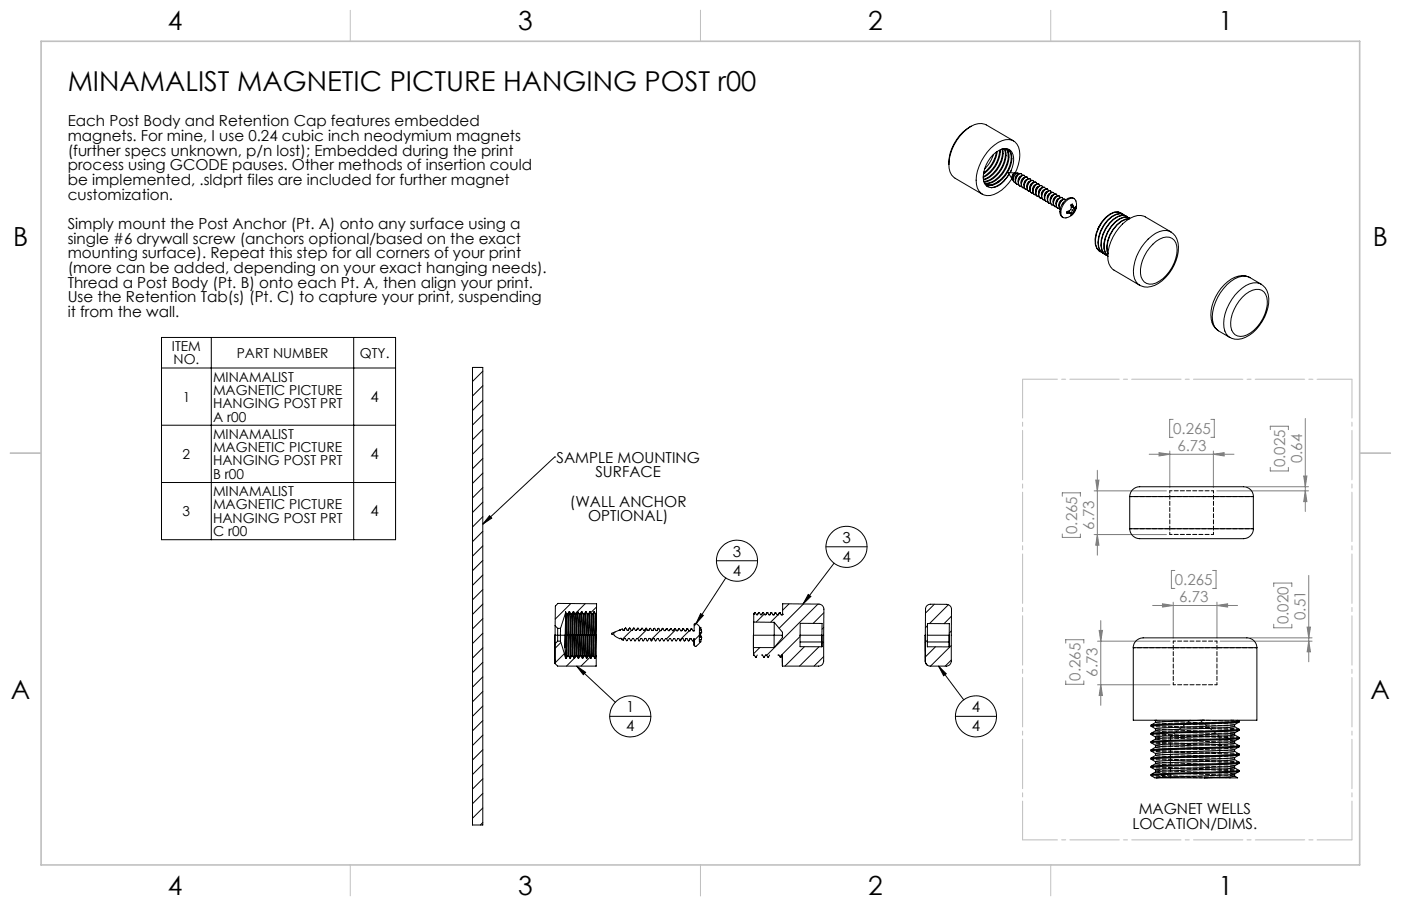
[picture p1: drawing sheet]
<svg xmlns="http://www.w3.org/2000/svg" width="432mm" height="279mm" viewBox="0 0 432 279" stroke-linecap="round" stroke-linejoin="round" font-family="sans-serif">
<g fill="none" stroke="#000" stroke-width=".31">
<path d="M49.8 104.1h72.1v62.3h-72.1zM49.8 113.5h72.1M65.1 104.1v62.3M109 104.1v62.3M49.8 131.1h72.1M49.8 148.8h72.1M150.9 159l.7 .8-2.8 1.8zM171 140.9h.1M171 140.9l-22.2 20.7M220.8 172.9h12.7M223.7 178.2l-9.1 14.1M254.6 168.6h12.6"/>
<path d="M257.1 173.7l-9.6 12.6M215.9 189.2l.9 .6-2.2 2.5zM249.1 183.3l.8 .6-2.4 2.4zM177.7 205.4l2.8 1.9-.7 .8zM177.7 205.4l12 11.2M289.3 205.4l2.3 2.4-.8 .6zM289.3 205.4l7.7 10.4M187.9 220.9h12.7M294.5 220.9h12.6"/>
<circle cx="227.1" cy="172.9" r="6.3"/>
<circle cx="260.9" cy="168.6" r="6.3"/>
<circle cx="194.3" cy="220.9" r="6.3"/>
<circle cx="300.8" cy="220.9" r="6.3"/>
</g>
<g fill="none" stroke="#808080" stroke-width=".31">
<path d="M357.2 139.6l3.3 .5-3.3 .5zM360.5 139.1v11.3M361.6 129.3h-1.1v5.6h1.1M373.2 129.3h1.1v5.6h-1.1M374 139.1v11.3M391.5 132.5v-1.1h5.6v1.1M402.3 129.1v28.6M327.4 153v-1h5.6v1M337.2 151.4h22.3M337.7 148.1h1l-.5 3.3zM338.2 145v26.2M354.2 140.1h26.1"/>
<path d="M374 140.1l3.3-.5v1zM375 151.4h28.3M384.2 150.1h19.1M391.5 144.1v1.1h5.6v-1.1M401.8 146.8h1l-.5 3.3zM402.3 151.4l.5 3.3h-1zM327.4 164.7v1h5.6v-1M337.2 164.9h22.3M338.2 164.9l.5 3.2h-1zM362.1 175.9h-1.1v5.6h1.1M373.7 175.9h1.1v5.6h-1.1M403.4 177.4v26.7"/>
<path d="M328.5 198.3v-1h5.5v1M338.3 197.7h22.3M338.8 194.4h1l-.5 3.3zM339.3 191.4v26.1M355.2 186.7h26.2M358.3 186.2l3.3 .5-3.3 .5zM361.6 185.7v11M375.1 186.7l3.3-.5v1zM375.1 185.7v11M376.1 197.7h28.3M385.3 196.7h19.1M392.6 180.9v-1.1h5.5v1.1"/>
<path d="M392.6 192.5v1.1h5.5v-1.1M402.9 193.4h1l-.5 3.3zM403.4 197.7l.5 3.3h-1zM328.5 210v1h5.5v-1M338.3 211.2h22.3M339.3 211.2l.5 3.3h-1z"/>
</g>
<path d="M315.2 117h101.5M315.2 259h101.5" fill="none" stroke="#c0c0c0" stroke-width=".31" stroke-dasharray="15.2 1.3 1.3 1.3" stroke-dashoffset="4.5"/>
<path d="M315.2 117v142M416.7 117v142" fill="none" stroke="#c0c0c0" stroke-width=".31" stroke-dasharray="15.2 1.3 1.3 1.3" stroke-dashoffset="3.3"/>
<path d="M108 3.2v9.5M215.9 3.2v9.5M323.8 3.2v9.5M3.1 139.7h9.6M419.1 139.7h9.5M108 266.7v9.6M215.9 266.7v9.6M323.8 266.7v9.6" fill="none" stroke="#c0c0c0" stroke-width=".31"/>
<path d="M12.7 12.7h406.4v254h-406.4z" fill="none" stroke="#c0c0c0" stroke-width=".5"/>
<path d="M177.7 205.4l2.8 1.9-.7 .8zM249.1 183.3l.8 .6-2.4 2.4zM289.3 205.4l2.3 2.4-.8 .6zM215.9 189.2l.9 .6-2.2 2.5zM150.9 159l.7 .8-2.8 1.8z" fill="#000"/>
<g fill="#808080">
<path d="M357.2 139.6l3.3 .5-3.3 .5zM374 140.1l3.3-.5v1z"/>
<path d="M403.4 197.7l.5 3.3h-1zM402.9 193.4h1l-.5 3.3z"/>
<path d="M338.2 164.9l.5 3.2h-1zM337.7 148.1h1l-.5 3.3zM402.3 151.4l.5 3.3h-1zM401.8 146.8h1l-.5 3.3z"/>
<path d="M339.3 211.2l.5 3.3h-1zM338.8 194.4h1l-.5 3.3z"/>
<path d="M358.3 186.2l3.3 .5-3.3 .5zM375.1 186.7l3.3-.5v1z"/>
</g>
<g fill="none" stroke="#000" stroke-width=".31">
<path d="M299.3 38.9a13.7 13.7 0 0 0-6.8 11.1M292.5 50v.7M306.1 47.8v.1a10.8 10.8 0 0 1-2.6 4.2M307.1 46.9v.2a10.4 10.4 0 0 1-3.9 6.2M307.3 46.8a10 10 0 0 1-4.2 6.9M307.9 55.8a5.2 5.2 0 0 1-3.7 1.6M308 46.4a9.5 9.5 0 0 1-5 8.1M308.3 46.3a9.5 9.5 0 0 1-5.3 8.4M308.7 46a9.6 9.6 0 0 0-5.5 9.8 2.8 2.8 0 0 0 4.6 1.5 9.6 9.6 0 0 0 3.2-3.6M308.7 46a2.59 2.59 0 0 1 3.7 2.5 8.4 8.4 0 0 1-.8 4.2M308.7 46l1.3-.1 1 .5a3.2 3.2 0 0 1 .8 3.4 9.1 9.1 0 0 1-6.4 7.3h-1l-1-.6a4.8 4.8 0 0 0 4.6-1.8 8.5 8.5 0 0 0 2.7-8l-.4-.7M308.8 46a9.1 9.1 0 0 1-5.7 9.3"/>
<path d="M309 46a9.1 9.1 0 0 1-5.9 9.5M309.5 46a7.4 7.4 0 0 1-1.7 7 6.2 6.2 0 0 1-4.6 3M309.7 45.9a7.3 7.3 0 0 1-1.7 7.2 6.4 6.4 0 0 1-4.8 3M310.1 45.9a5.6 5.6 0 0 1-.3 5.9 7 7 0 0 1-6.4 4.6M310.5 46a3.3 3.3 0 0 1 1.1 3.7 9.2 9.2 0 0 1-6.4 7.3l-1.6-.3M310.6 46.1l.2 1v1.2M311 53.7a7.7 7.7 0 0 1-5.5 4.2M311.6 52.7l-.3 .6zM312.4 53.6l-.4 .8 .1 .8M312.4 53.6l-.5 .9 .3 1M312.4 43.5l-8.4-5a5.3 5.3 0 0 0-5.9 1.3 14.6 14.6 0 0 0-5.6 12.1 4 4 0 0 0 1.9 3.1l8.4 4.9M312.9 53.3a9.8 9.8 0 0 0 .5-8.9 4.1 4.1 0 0 0-5.7-.5 14.5 14.5 0 0 0-6.7 13 3.7 3.7 0 0 0 5.4 3.1 11.6 11.6 0 0 0 5.5-4.9"/>
<path d="M312.9 53.3l-.5 .3M312.9 53.3h-2l1.1 2M313.7 53.4l-.6-.1a1.92 1.92 0 0 0-.6 2.8M313.8 53.8l-.4 .1-.4 .7-.1 .9M314 53.6a.7 .7 0 0 0-.7-.2 .7 .7 0 0 0-.5 .6l-.3 .5a1.22 1.22 0 0 0 .5 1.9M314.6 53.5l.2 .1M314.7 53.5a2.04 2.04 0 0 0-1.2 3.4M314.7 54.3l-.6 .4-.3 1.4M315 54.1l-.2-.5a2.07 2.07 0 0 0-1.3 3.3l.4 .1M315.6 54.9l-.4 .1-.4 .6-.1 1M315.7 54.1l-.1-.1a2.03 2.03 0 0 0-1.2 3.4M315.9 54.6l-.2-.5a2.11 2.11 0 0 0-1.3 3.3l.5 .1"/>
<path d="M316.5 55.4l-.6 .4-.3 1.3M316.6 54.6h-.1a2.04 2.04 0 0 0-1.2 3.3M316.8 55.2l-.2-.6a2.08 2.08 0 0 0-1.3 3.3l.4 .1M317.4 55.9l-.4 .2-.4 .6-.1 .9M317.5 55.2l-.1-.1a2.03 2.03 0 0 0-1.2 3.4M317.7 55.7l-.2-.5a2.05 2.05 0 0 0-1.3 3.3l.5 .1M318.3 56.4l-.6 .4-.3 .8v.5M318.4 55.7l-.1-.1a2.04 2.04 0 0 0-1.2 3.4M318.6 56.2l-.2-.5a2.06 2.06 0 0 0-1.3 3.3l.4 .1M319.2 57l-.6 .4-.3 1.3M319.3 56.2h-.1a2.03 2.03 0 0 0-1.2 3.3M319.5 56.7l-.2-.5a2.05 2.05 0 0 0-1.3 3.3l.4 .1"/>
<path d="M320.1 57.5l-.4 .1-.4 .7-.1 .9M320.2 56.8l-.1-.1a2.03 2.03 0 0 0-1.2 3.3M320.4 57.3l-.2-.5a2.06 2.06 0 0 0-1.3 3.2l.4 .1M321 58l-.6 .4-.3 1.3M321.1 57.3l-.1-.1a2.02 2.02 0 0 0-1.2 3.4M321.3 57.8l-.2-.5a2.05 2.05 0 0 0-1.3 3.3l.4 .1M321.9 58.6l-.4 .1-.4 .6-.1 1M322 57.8l-.1-.1a2.03 2.03 0 0 0-1.2 3.4M322.2 58.3l-.2-.5a2.06 2.06 0 0 0-1.3 3.3l.4 .1M322.8 59.1l-.6 .4-.3 1.3M322.9 58.3h-.1a2.03 2.03 0 0 0-1.2 3.3M323.1 58.8l-.2-.5a2.05 2.05 0 0 0-1.3 3.3l.4 .1"/>
<path d="M323.7 59.6l-.4 .1-.4 .7-.1 .9M323.8 58.9l-.1-.1a2.02 2.02 0 0 0-1.3 3.4M324 59.4l-.2-.5a2.09 2.09 0 0 0-1.6 2.9l.2 .4 .5 .1M324.7 59.4l-.1-.1a2.03 2.03 0 0 0-1.2 3.4M324.9 59.9l-.2-.5a2.09 2.09 0 0 0-1.3 3.3l.4 .1M325.6 59.9h-.1a2.02 2.02 0 0 0-1.3 3.3M324.6 60.1l-.6 .4-.3 1.3M325.5 60.7l-.4 .1-.4 .6-.1 1M325.8 60.4l-.2-.5a2.13 2.13 0 0 0-1.4 3.3l.5 .1M326.4 61.2l-.6 .4-.3 1.3M326.5 60.4h-.1a2.03 2.03 0 0 0-1.2 3.3M326.7 61l-.2-.6a2.1 2.1 0 0 0-1.3 3.3l.4 .2"/>
<path d="M326.7 64.6a2.16 2.16 0 0 1 1.6-3.1l-.1-.1a2.1 2.1 0 0 0-1.4 3.3M327.3 61.7l-.4 .1-.4 .7-.1 .9M327.4 61l-.1-.1a2.03 2.03 0 0 0-1.3 3.3M327.6 61.5l-.2-.5a2.07 2.07 0 0 0-1.4 3.2l.5 .2M327.7 62.4l-.3 .5M328.5 62.1a2.21 2.21 0 0 1 2.6-.8 3.7 3.7 0 0 1 .2 4 3.7 3.7 0 0 1-3.6 1.8 2.97 2.97 0 0 1 .2-4.2zM329.1 65.4l.5-.1 .5 .4M329.1 65.4l-.3 .1M329.1 65.4l.4 .3M329.5 65.7h.6M330.1 65.7l.1 .4M330.2 66.1l-.2 .4 .5-.3"/>
<path d="M330.3 66l-.1 .1M330.3 65.5v.5M330.3 65.5l.5 .3M330.3 66l.2 .2M330.3 63v.4M330.3 63.4l.2 .5 .5 .1M330.3 63.4l.5 .2M330.5 64.8l-.2 .7M330.5 64.8l.5 .4M330.8 63.6l-.1-.1a.4 .4 0 0 0-.5-.5 .4 .4 0 0 0-.1 .7l.1 .2a1.6 1.6 0 0 1-1.4 1.5v.4l.7-.1M330.8 65.8l-.3 .4M330.8 63.6l.2 .4"/>
<path d="M331 61.1a2.92 2.92 0 0 0-3.7 1.9l-.4 .9a2.46 2.46 0 0 0 .7 3.2M331 64.3l-.5 .5M331 64.3l.4 .3M331 65.2l-.2 .6M331.4 64.6l-.4 .6M331.4 63.9l.3-.3-.1 .6M331.4 63.9l-.4 .1M331.4 63.9v.2M331.4 64.1l.2 .1M331.4 64.1l-.4 .2M331.6 64.2l-.2 .4M338.9 77.6h.2"/>
<path d="M339.5 68.6l-1.1 2M339.9 78.1l.1 .1M340.7 78.6l.2 .1M345.4 65.7a3.8 3.8 0 0 0-4.7 1.4 10.7 10.7 0 0 0-3.1 8.2l.4 1.3 1 .9M345.4 65.6l.1 .1M345.9 66a2.7 2.7 0 0 0-3.7 .1 10.5 10.5 0 0 0-4.5 9.3l.4 1.3 .8 .8 .6 .3M346.4 66.2l-.1-.1a3.1 3.1 0 0 0-3.7 .7 10.1 10.1 0 0 0-4 9.4l.5 1.2 .8 .7M346.7 66.5a2.86 2.86 0 0 0-4 .4 10.3 10.3 0 0 0-4 9.4l.5 1.2 1.2 .8M347 66.6a3.6 3.6 0 0 0-3.9 1 9.8 9.8 0 0 0-3.5 9.6l.7 1 .5 .4M347.2 66.6l.1 .1M347.5 67l-.5-.4a5.1 5.1 0 0 0-5 2.3 9.5 9.5 0 0 0-2.3 8.3l.7 1.1 .9 .6M348.1 67.2a3.7 3.7 0 0 0-4.5 1.3 10.8 10.8 0 0 0-3.4 8.2l.4 1.3 .9 1a5.3 5.3 0 0 1-.8-5.7 9.7 9.7 0 0 1 5.7-6.3h1.2l.6 .3"/>
<path d="M348.1 67.2h.1M348.1 67.5a6.5 6.5 0 0 0-5 3.3 8.8 8.8 0 0 0-1.6 7.4M348.2 67.5a4.8 4.8 0 0 0-4 1.8 9 9 0 0 0-2.7 9.1M355.3 75.3a5 5 0 0 1 5.9-1.8 5.4 5.4 0 0 1 1.2 6.2 11.3 11.3 0 0 1-7.2 7.9 3.1 3.1 0 0 1-3.7-3.3 12 12 0 0 1 3.8-9zM360.9 71.5a5.7 5.7 0 0 1 2.2 6.1 13.1 13.1 0 0 1-8.3 10.8 4.1 4.1 0 0 1-3.5-.5M360.9 71.5a5.3 5.3 0 0 0-5.9 1.2 14.6 14.6 0 0 0-5.6 12.1 4.2 4.2 0 0 0 1.8 3.1l-7.9-4.6a5.3 5.3 0 0 1-1.7-5.8 14.5 14.5 0 0 1 7.9-10.7 4.1 4.1 0 0 1 3.5 .1l7.9 4.6M382.9 91.7a5.6 5.6 0 0 1 6-2.2 5 5 0 0 1 1.4 6 11.5 11.5 0 0 1-7 8.1 3.1 3.1 0 0 1-4-2.9 11.8 11.8 0 0 1 3.6-9zM385.2 85.7a5.2 5.2 0 0 0-5.7 .3 13.7 13.7 0 0 0-6.2 12.5 4.7 4.7 0 0 0 2.2 3.5M388.7 87.6l-3.5-2a5.4 5.4 0 0 0-5.9 1.2 14.6 14.6 0 0 0-5.6 12.1 4 4 0 0 0 1.8 3.1l3.6 2.1M145.6 113.3h3.2v141.1h-3.2zM148.8 114.5l-3.2 3.2M148.8 119l-3.2 3.1"/>
<path d="M379.1 104a5.5 5.5 0 0 0 5.9-.6 13.4 13.4 0 0 0 5.9-12.6 4.3 4.3 0 0 0-6.9-2.7 14.7 14.7 0 0 0-6.8 12.9 4 4 0 0 0 1.8 3.1M148.8 123.4l-3.2 3.2M148.8 127.9l-3.2 3.2M148.8 132.4l-3.2 3.2M148.8 136.9l-3.2 3.2M148.8 141.4l-3.2 3.2M148.8 145.9l-3.2 3.2M148.8 150.4l-3.2 3.2M148.8 154.9l-3.2 3.1M148.8 159.3l-3.2 3.2M348.2 153.1a3.6 3.6 0 0 1 4.6-3h28.2a5.9 5.9 0 0 1 4.6 1l.5 1 .2 1M348.2 153.1h38.1"/>
<path d="M348.2 153.1v10M386.3 153.1v10M148.8 163.9l-3.2 3.1M148.8 168.3l-3.2 3.2M148.8 172.8l-3.2 3.2M148.8 177.3l-3.2 3.2M348.2 163.1a3.4 3.4 0 0 0 4.3 3h28.5a5.8 5.8 0 0 0 4.6-1l.5-1 .2-1M348.2 163.1h38.1M148.8 181.8l-3.2 3.2M148.8 186.3l-3.2 3.2M148.8 190.8l-3.2 3.2M148.8 195.3l-3.2 3.2"/>
<path d="M148.8 199.8l-3.2 3.2M171.1 198.5v6.1M171.1 193v5.5M171.1 193l.8 .8M171.9 193.8v3.9M171.9 193.8h.9M171.9 197.7l-.8 .8M171.9 197.7h.8M172.7 197.7l1.5 4.8M172.8 193.8l-.1 3.9M172.9 198.2l-1.8 1.8M174.1 199.7l.1 2.8"/>
<path d="M174.1 195.9v3.8M174.3 189l-.2 10.7M174.3 189v-.3l.4 .6M174.3 189l-1.5 4.8M174.6 195.9l-.2 7.1M174.6 195.9h.2M174.6 195.9h-3.6l.1 8.7M174.7 189.3l-.4 6.6M174.7 189.3h.3M174.8 195.9l-.2 7.1M174.8 195.9h.4M175 189.3l-.4 6.6"/>
<path d="M175.2 195.9l-.3 6.3M175.2 195.9h.7M175.4 188.8l-.4 7.1M175.5 195.9l-.2 6.3M175.5 188.6l.4 .7M175.5 188.6l-.5 .7M175.5 188.6l-.3 7.3M175.9 195.9l-.3 7.1M175.9 195.9h.6M175.9 186.1l-4.8 4.8M175.9 189.3l-.3 6.6M175.9 189.3h.3"/>
<path d="M176.1 195.9l-.3 7.1M176.2 189.3l-.3 6.6M176.5 195.9l-.3 6.3M176.5 195.9h.7M176.6 188.8l-.3 7.1M176.8 195.9l-.3 6.3M176.8 188.6l.4 .7M176.8 188.6l-.6 .7M176.8 188.6l-.4 7.3M177.2 195.9l-.3 7.1M177.2 195.9h.2M177.2 189.3l-.4 6.6"/>
<path d="M177.2 189.3h.3M177.3 195.9l-.2 7.1M177.4 195.9h.3M177.5 189.3l-.3 6.6M177.7 195.9l-.2 6.3M177.7 195.9h.7M177.9 188.9l-.3 7M178 195.9l-.2 6.3M178.1 188.6l.4 .7M178.1 188.6l-.6 .7M178.1 188.6l-.4 7.3M178.4 195.9l-.2 7.1"/>
<path d="M178.4 195.9h.6M178.5 189.3l-.4 6.6M178.5 189.3h.3M178.6 195.9l-.2 7.1M178.8 189.3l-.4 6.6M179 195.9l-.2 6.3M179 195.9h.7M179.2 188.8l-.4 7.1M179.3 195.9l-.2 6.3M179.4 188.7l.3 .6M179.4 188.7l-.6 .6M179.4 188.7l-.4 7.2"/>
<path d="M179.7 195.9l-.2 7.1M179.7 195.9h.2M179.7 189.3l-.3 6.6M179.7 189.3h.4M179.9 195.9l-.3 7.1M179.9 195.9h.4M180.1 189.3l-.4 6.6M180.3 195.9l-.3 6.3M180.3 195.9h.7M180.4 186.2l-3.2 3.1M180.4 188.8l-.3 7.1M180.6 195.9l-.3 6.3"/>
<path d="M180.6 188.7l.4 .7M180.6 188.7l-.5 .6M180.6 188.7l-.4 7.2M181 195.9l-.3 7.1M181 195.9h.2M181 189.4l-.3 6.5M181 189.4h.3M181.2 195.9l-.3 7.1M181.2 195.9h.3M181.3 189.4l-.3 6.5M181.5 195.9l-.2 6.3M181.5 195.9h.7"/>
<path d="M181.7 188.9l-.3 7M181.9 195.9l-.3 6.3M181.9 188.7l.4 .7M181.9 188.7l-.6 .7M181.9 188.7l-.4 7.2M182.2 195.9l-.2 7.1M182.2 195.9h.3M182.3 189.4l-.4 6.5M182.3 189.4h.3M182.4 195.9l-.2 7.1M182.5 195.9h.3M182.6 189.4l-.4 6.5"/>
<path d="M182.8 195.9l-.2 6.3M182.8 195.9h.7M183 188.8l-.4 7.1M183.1 195.9l-.2 6.3M183.2 188.7l-.4 7.2M183.2 188.7l.4 .7M183.2 188.7l-.6 .7M183.5 195.9l-.2 7.1M183.6 189.4l-.4 6.5M183.6 189.4h.2M183.8 189.4v.1M183.8 189.5l-.3 6.4"/>
<path d="M183.8 189.5v5.7v.7h-.3M183.8 189.4l.1-3.2-12-.1-.7 .8-.1 6.1M183.9 187.2l-1.8 1.7M189.7 194.8l-.9 .9M191.1 194.3l-.1 .1M191.2 194.2l-2.7 1.1v.2l2.6 1.5 .4-.2 .2 .5 .4 .1 .3-.5h.3l.6 .7 .4-.7h.3l.5 .7 .4-.7h.4l.5 .7 .4-.7h.3l.6 .7 .4-.7h.3l.5 .7 .5-.7h.3l.5 .7 .4-.7h.3l.4 .7 .6-.7h.3l.5 .7 .5-.7h.3l.5 .7 .4-.7h.4l.5 .7 .4-.7h.3l.6 .7 .4-.7h.3l.5 .7 .4-.7h.4l.5 .7 .4-.7h.3l.6 .7 .4-.7h.3l.5 .7M191.2 194.2l.6-.2 .2 .4h.3M191.2 194.2l-.1 .1M192.7 193.7l-.4 .7M192.8 193.7l-.5 .7M192.8 193.7l.5 .7h.3l.4-.7M192.8 193.7l-.1 .1"/>
<path d="M194 193.7l-.4 .7M194 193.7l.6 .7M194.6 194.4h.3M194.6 194.4l-2.9 2.9M195.3 193.7l-.5 .7M195.3 193.7l-.4 .7M195.3 193.7l.5 .7h.3l.5-.7M196.6 193.7l-.5 .7M196.6 193.7l.5 .7h.3M197.8 193.7l-.4 .7M197.8 193.7l.6 .8h.3l.4-.8M199 193.8l-.4 .7"/>
<path d="M199.1 193.7l.5 .8h.4M199.1 193.7l-.1 .2M199.4 194.1l-2.8 2.8M200.3 193.8l-.4 .7M200.4 193.8l-.4 .7M200.4 193.8l.5 .7h.3l.4-.7M200.4 193.8l-.1 .1M201.6 193.8l-.4 .7M201.6 193.8l.6 .7h.3M202.9 193.8l-.4 .7M202.9 193.8l.5 .7h.4l.4-.7M203.5 194.5l-2.9 2.9"/>
<path d="M204.2 193.8h.1M204.2 193.8l-.5 .7M204.2 193.8l.5 .7h.3M205.5 193.8l-.5 .7M205.5 193.8l.5 .7h.3M206.7 193.9l-.4 .6M206.7 193.8l-.4 .7M206.7 193.8l.6 .7h.3l.4-.7M206.7 193.8v.1M207.9 193.9l-.4 .6M208 193.8l.5 .7h.3M208 193.8l-.1 .1"/>
<path d="M208.3 194.1l-2.8 2.9M209.3 193.9l-.5 .6M209.3 193.9l.5 .6h.3l.4-.6M210.5 193.9l-.4 .6M210.5 193.9l.6 .7h.3M211.4 196.9l-.4 .7M211.4 196.9h.3l.6 .7M211.5 196.9l-.5 .7M211.8 193.9l-.5 .7M211.8 193.9l-.4 .7M211.8 193.9l.5 .7h.4l.4-.7M212.3 197.6l.4-.6h.3l.6 .6"/>
<path d="M212.4 194.6l-2.9 2.8M212.7 196.9l-.4 .7M213.1 193.9l-.5 .7M213.1 193.9l.5 .7h.3M213.9 197.1v1.8M213.9 197l-.3 .6M213.9 194.5v.1M213.9 197v1.9M214.6 192.3l-.6 .7M215.5 195.9l-1.6 1.6M215.5 196.2l.6 .1 .2 .3M215.5 195.9v1.9l.3 .1"/>
<path d="M215.5 197.2h.6M215.5 196.5l.8 .1M215.5 195.9h.3M215.8 197.9l-.5 .8a.84 .84 0 0 1-1.3 .4l-.1-.2M215.8 197.9h.1M215.8 195.3v.6M215.8 195.9v.4M215.8 195.9h.1M215.9 193.6l-.8-.9a.62 .62 0 0 0-.5-.5 .62 .62 0 0 0-.6 .3l-.1 2.1M215.9 193.6l.2 .7M215.9 193.6h.1M215.9 193.6l-.3 .2"/>
<path d="M215.9 193.6l-.3 .1-.1 2.2M216.1 197.2l-.3 .7M216.1 194.3l.2 .6M216.1 194.3h-.5M216.3 194.9l-.2 .3-.5 .1M216.3 196.6l-.2 .6M216.3 194.9l-.7 .2M232.2 195.9v6.1M232.2 195.9h9M232.2 195.9v3.8M232.2 199.7v2.3M232.2 199.7h6.4"/>
<path d="M232.3 189.4h.1M232.3 191.8l-.1 4.1M232.3 191.8l6.3 .1M232.3 189.4v2.4M232.6 188.9l-.3 .5M232.6 188.9l.6 .7h.3M233.9 188.9l-.5 .7M233.9 188.9l-.4 .7M233.9 188.9l.5 .7h.3M234.2 199.7l-2 1.9M235.1 188.9l-.4 .7M235.1 188.9l.6 .7h.3l.4-.7"/>
<path d="M235.5 189.4l-2.5 2.4M236.4 188.9l-.4 .7M236.4 188.9l.6 .7h.3M236.4 188.9h.1M237.7 188.9l-.5 .7M237.7 188.9l-.4 .7M237.7 188.9l.5 .7h.3l.4-.7M238.6 195.9v3.8M238.6 191.9v4M238.6 191.9l2.6 3.1v1.6M238.9 188.9l-.4 .7M238.9 188.9l.6 .7h.3"/>
<path d="M239.8 189.6l-2.3 2.3M240.2 188.9l-.4 .7M240.2 188.9l.6 .7 .4-.2M240.2 188.9h.1M240.4 189l-.5 .5M241.1 195.9l.1 .7M241.2 196.6l-2.6 3.1M241.2 189.4v-3.2l11.2 .1a1.57 1.57 0 0 1 1.5 1.6l-.1 16.2a1.46 1.46 0 0 1-1.5 1.3h-11.1M241.2 189.4h.1M241.2 189.4l-.1 .3M243.2 186.2l-2 2M246.6 196.3l-6.2 6.2"/>
<path d="M246.6 195.9h6.7M246.6 198h6.7M246.6 195.9v-3.7l6.8 .1-.1 3.6M246.6 195.9v3.5l6.7 .1M247.6 186.3l-7.5 7.4M247.9 199.4l-6 6M252.1 186.3l-15.8 15.8M252.4 199.5l-6 5.9M253.3 198v1.5M253.3 195.9v2.1M253.3 195.9v3.6M253.9 193.5l-.5 .5"/>
<path d="M253.9 198l-.6 .5M253.9 189l-3.3 3.3M285.2 195.9v7.9M285.7 186.8l1.1-.5 4.9 .1a1.57 1.57 0 0 1 1.6 1.5l-.1 16.2a1.52 1.52 0 0 1-1.5 1.3h-5a1.48 1.48 0 0 1-1.5-1.5l.1-16zM285.8 197.4l-.6 .7M285.8 195.9h6.8M285.8 195.9l.1-3.6h6.7v3.6M285.8 195.9v3.6h6.8M285.8 198h6.7M285.9 192.9l-.7 .7M288 186.3l-2.7 2.8M288.3 199.5l-3.1 3.1"/>
<path d="M292.3 186.5l-5.8 5.8M292.5 195.9v2.1M292.5 198l.1 1.5M292.6 195.9v3.6M293.2 194.6l-.6 .6M293.2 199.1l-6.4 6.3M293.2 190l-2.2 2.3M349.3 199.7a3.6 3.6 0 0 1 4.5-3h27a12.5 12.5 0 0 1 5.1 .4 3.1 3.1 0 0 1 1.5 2.6M349.3 199.7v22.4h38.1v-22.4M349.3 199.7h38.1M148.8 217.7l-3.2 3.2M148.8 204.3l-3.2 3.1"/>
<path d="M148.8 208.7l-3.2 3.2M148.8 213.3l-3.2 3.1M174 201.6l-2.9 2.8M174.2 202.5l.2 .5M174.4 203h.2M174.9 202.2l-.3 .8M174.9 202.2h.4M175.3 202.2l.3 .8M175.6 203h.2M176.2 202.2l-.4 .8M176.2 202.2h.3M176.5 202.2l.4 .8"/>
<path d="M176.9 203h.2M177.1 203l-2.5 2.4M177.5 202.2l-.4 .8M177.5 202.2h.3M177.8 202.2l-.7 .7M177.8 202.2l.4 .8M178.2 203h.2M178.8 202.2l-.4 .8M178.8 202.2h.3M179.1 202.2l.4 .8M179.5 203h.1M180 202.2l-.4 .8"/>
<path d="M180 202.2h.3M180.3 202.2l.4 .8M180.7 203h.2M181.3 202.2l-.4 .8M181.3 202.2h.3M181.6 202.2l.4 .8M181.9 202.7l-2.8 2.7M182 203h.2M182.6 202.2l-.4 .8M182.6 202.2h.3M182.9 202.2l.4 .8M183.3 203h.1"/>
<path d="M183.8 205.2l-.2 .2M183.8 202.4l-.4 .6M183.8 202.4l-.1-6.5-.3 7.1M183.8 202.4v3h-11.9l-.8-.8M232.2 202l.8 .7M233 202.5v.2M233.4 202l-.4 .7M234.7 202h.3l.4 .7 .5-.7h.4l.5 .7 .4-.7M239.7 202h.4l.5 .7M241 202l-.4 .7M241 202l.2 3.4M241.1 202l.1 3.4"/>
<path d="M253.9 202.5l-3 2.9M285.2 203.9l.6 1.2M293.2 203.6l-1.9 1.8M148.8 222.2l-3.2 3.2M148.8 231.2l-3.2 3.2M148.8 226.7l-3.2 3.2M148.8 235.7l-3.2 3.2M354.8 238.9v.3M354.8 236.3v.3M354.8 223.6v.3M354.8 239.2l1.2 .7h.5M354.8 236.7l1.4 .8"/>
<path d="M354.8 234.1l1.3 .8M354.8 231.6l1.3 .8M354.8 229.1l1.3 .7M354.8 226.5l1.3 .8M354.8 224l1.3 .8M356 222.1l.1 .1M356.1 222.2v.6M356.1 224.8v.6M356.1 227.3v.6M356.1 229.8v.6M356.1 232.4v.6M356.1 234.9v.6"/>
<path d="M356.1 237.5v.6M356.5 222.1l-.4 .1M356.5 239.9h14.7M371.2 222.1l-15 .7M380.5 236.8l1.4 .8M380.5 234.2l1.4 .9M380.5 231.7l1.4 .8M380.5 229.2l1.4 .8M380.5 226.6l1.4 .8M380.5 224.1l1.4 .8M380.5 239.3l1 .6h-10.3M380.5 238.7l-24 1.2"/>
<path d="M380.5 236.2l-5.1 .4-16.2 .5-3.1 .4M380.5 233.6l-4.2 .4-17.8 .6-2.4 .3M380.5 231.1l-4.2 .4-17.8 .6-2.4 .3M380.5 228.6l-4.2 .3-17.8 .7-2.4 .2M380.5 226l-2.7 .3-18.6 .7-3.1 .3M380.5 223.5l-24.4 1.3M380.5 239.4l-9.3 .5M380.5 236.2v.7l-1.4 .1-22.9 1.1M380.5 233.6v.7l-1.5 .2-22.8 1M380.5 231.1v.7l-2.1 .2-22.2 1M380.5 228.6v.6l-.7 .1-23.6 1.1M380.5 226v.7l-1.5 .2-22.8 1"/>
<path d="M380.5 223.5v.6l-1.5 .2-22.8 1.1M380.5 238.7v.7M381.5 222.1l.4 .3M381.8 225.2l-27 1.3v-.3M381.8 237.9l-27 1.3M381.8 235.4l-27 1.2M381.8 222.7l-27 1.2M381.9 222.4v.3M381.9 224.9v.3M381.9 227.4v.4M381.9 230v.3M381.9 232.5v.3"/>
<path d="M381.9 235.1v.3M381.9 237.6v.3M381.9 232.9l-27.1 1.2v-.3M381.9 230.3l-27.1 1.3v-.4M381.9 227.8l-27.1 1.2v-.3M381.9 222.7l-1.4 .8M381.9 225.2l-1.4 .8M381.9 227.8l-1.4 .8M381.9 230.3l-1.4 .8M381.9 232.9l-1.4 .7M381.9 235.4l-1.4 .8M381.9 237.9l-1.4 .8"/>
<path d="M381.9 235.1l-27.1 1.2 1.4-.8M381.9 232.5l-27.1 1.3 1.4-.8M381.9 230l-3.4 .3-20.7 .7-3 .2 1.4-.8M381.9 227.4l-2.7 .3-20.7 .7-3.7 .3 1.4-.8M381.9 224.9l-27.1 1.3 1.4-.8M381.9 222.4l-27.1 1.2 1.4-.8M381.9 237.6l-27.1 1.3 1.4-.8M148.8 244.7l-3.2 3.2M148.8 249.2l-3.2 3.1M148.8 240.2l-3.2 3.1M148.8 253.6l-.7 .8"/>
</g>
<g fill="none" stroke="#000" stroke-width=".31" stroke-dasharray="1.3 .6" stroke-dashoffset=".4">
<path d="M370.5 239.9l-15.7-.7M381.8 224.8l-27-1.2M381.8 227.4l-27-1.2M381.9 237.6l-27.1-1.3M381.9 237.9l-27.1-1.2M381.9 235.3l-27.1-1.2M381.9 235l-27.1-1.2M381.9 232.8l-27.1-1.2M381.9 232.5l-27.1-1.3M381.9 229.9l-27.1-1.2M381.9 230.3l-27.1-1.3M381.9 227.7l-27.1-1.2"/>
<path d="M381.9 225.2l-27.1-1.2"/>
</g>
<g fill="none" stroke="#000" stroke-width=".31" stroke-dasharray="1.3 .6" stroke-dashoffset=".6">
<path d="M348.2 153.1h38.1M360.5 151.4h13.5M360.5 164.8v-13.4M360.5 164.8h13.5M374 164.8v-13.4M386.3 163h-38.1M349.3 199.7h38.1M361.6 197.7h13.5M361.6 211.2h13.5M361.6 211.2v-13.5M375.1 211.2v-13.5M360.7 227.2h15.3"/>
<path d="M381.9 222.7l-11.4-.6"/>
</g>
<path d="M379.4 239.9l-24.6-1" fill="none" stroke="#000" stroke-width=".31" stroke-dasharray="1.3 .6" stroke-dashoffset=".7"/>
<path d="M381.8 222.3l-2.4-.2" fill="none" stroke="#000" stroke-width=".31" stroke-dasharray="1.3 .6" stroke-dashoffset=".3"/>
<path d="M380.5 226.6l-24.3-1.2M380.5 236.8l-24.3-1.3M380.5 231.7l-24.3-1.3M380.5 229.2l-24.3-1.3M380.5 223.4l-24.3-1.2M380.5 234.2l-24.3-1.2M380.5 238.7l-24.3-1.3M380.5 228.5l-24.3-1.2M380.5 231.1l-24.3-1.3M380.5 226l-24.3-1.3M380.5 236.2l-24.3-1.3" fill="none" stroke="#000" stroke-width=".31" stroke-dasharray="1.3 .6" stroke-dashoffset="-.1"/>
<g fill="none" stroke="#000" stroke-width=".31" stroke-dasharray="1.3 .6">
<path d="M356.2 234.9h.1M356.2 232.4h.1M356.2 229.8h.1M356.2 227.3h.1M356.2 224.7h.1M356.2 222.2h.1M356.2 238.1h.1M356.2 235.5h.1M356.2 233h.1M356.2 230.4h.1M356.2 227.9h.1M356.2 225.4h.1"/>
<path d="M356.2 222.8h.1M356.2 238.1v-.1M356.2 225.4v-.1M360.7 227.2v12.7M376 239.9v-12.7M380.5 231.1h.1M380.5 228.6v-.1M380.5 236.2h.1M380.5 226h.1M380.5 236.8h.1M380.5 234.2h.1M380.5 231.7h.1"/>
<path d="M380.5 229.2h.1M380.5 226.6h.1M380.5 224.1h.1M380.5 239.3h.1M380.5 223.5h.1M380.5 228.5h.1M380.5 233.6h.1M380.5 238.7h.1"/>
</g>
<path d="M380.5 233.6l-2.7-.3-21.6-.9M380.5 224.1l-24.3-1.3M380.5 239.3l-24.3-1.2" fill="none" stroke="#000" stroke-width=".31" stroke-dasharray="1.3 .6" stroke-dashoffset="-.2"/>
<path d="M366.8 222.1l-6.1 5.1M376 227.2l-6.1-5.1" fill="none" stroke="#000" stroke-width=".31" stroke-dasharray="1.3 .6" stroke-dashoffset=".5"/>
<text font-size="8.5" x="20.9" y="27.9">MINAMALIST MAGNETIC PICTURE HANGING POST r00</text>
<g font-size="8.1">
<text x="51.7" y="9.3">4</text>
<text x="159.7" y="9.3">3</text>
<text x="267.6" y="9.3">2</text>
<text x="375.6" y="9.3">1</text>
<text x="4" y="76">B</text>
<text x="423.1" y="76">B</text>
<text x="3.3" y="215.7">A</text>
<text x="422.4" y="215.7">A</text>
<text x="51.7" y="276">4</text>
<text x="159.7" y="276">3</text>
<text x="267.6" y="276">2</text>
<text x="375.6" y="276">1</text>
</g>
<g font-size="4.7">
<text x="20.9" y="39">Each Post Body and Retention Cap features embedded</text>
<text x="20.9" y="43.5">magnets. For mine, I use 0.24 cubic inch neodymium magnets</text>
<text x="20.9" y="48">(further specs unknown, p/n lost); Embedded during the print</text>
<text x="20.9" y="52.5">process using GCODE pauses. Other methods of insertion could</text>
<text x="20.9" y="57.1">be implemented, .sldprt files are included for further magnet</text>
<text x="20.9" y="61.6">customization.</text>
<text x="20.9" y="70.6">Simply mount the Post Anchor (Pt. A) onto any surface using a</text>
<text x="20.9" y="75.2">single #6 drywall screw (anchors optional/based on the exact</text>
<text x="20.9" y="79.7">mounting surface). Repeat this step for all corners of your print</text>
<text x="20.9" y="84.2">(more can be added, depending on your exact hanging needs).</text>
<text x="20.9" y="88.8">Thread a Post Body (Pt. B) onto each Pt. A, then align your print.</text>
<text x="20.9" y="93.3">Use the Retention Tab(s) (Pt. C) to capture your print, suspending</text>
<text x="20.9" y="97.8">it from the wall.</text>
<text x="114.2" y="124">4</text>
<text x="114.2" y="141.6">4</text>
<text x="171.5" y="142.7">SAMPLE MOUNTING</text>
<text x="183.5" y="147.2">SURFACE</text>
<text x="114.2" y="159.3">4</text>
<text x="175.6" y="156.3">(WALL ANCHOR</text>
<text x="181.3" y="160.8">OPTIONAL)</text>
<text x="259.6" y="167.4">3</text>
<text x="225.9" y="171.7">3</text>
<text x="259.6" y="173.3">4</text>
<text x="225.9" y="177.6">4</text>
<text x="193" y="219.6">1</text>
<text x="299.5" y="219.6">4</text>
<text x="193" y="225.5">4</text>
<text x="299.5" y="225.5">4</text>
<text x="351" y="251">MAGNET WELLS</text>
<text x="349" y="255.5">LOCATION/DIMS.</text>
</g>
<g font-size="4.7" fill="#808080">
<text x="361.6" y="133.8">0.265</text>
<text x="362.9" y="139.1">6.73</text>
<text x="401.3" y="142.8" transform="rotate(-90 401.3 142.8)">0.64</text>
<text x="396.1" y="144.1" transform="rotate(-90 396.1 144.1)">0.025</text>
<text x="332" y="164.7" transform="rotate(-90 332 164.7)">0.265</text>
<text x="337.2" y="163.4" transform="rotate(-90 337.2 163.4)">6.73</text>
<text x="362.1" y="180.4">0.265</text>
<text x="363.4" y="185.7">6.73</text>
<text x="402.4" y="191.2" transform="rotate(-90 402.4 191.2)">0.51</text>
<text x="397.1" y="192.5" transform="rotate(-90 397.1 192.5)">0.020</text>
<text x="333" y="209.9" transform="rotate(-90 333 209.9)">0.265</text>
<text x="338.3" y="208.7" transform="rotate(-90 338.3 208.7)">6.73</text>
</g>
<g font-size="4.2">
<text x="53" y="108.2">ITEM</text>
<text x="53.5" y="112.4">NO.</text>
<text x="73" y="110.3">PART NUMBER</text>
<text x="110.9" y="110.3">QTY.</text>
<text x="65.7" y="117.7">MINAMALIST</text>
<text x="56.3" y="123.8">1</text>
<text x="65.7" y="121.8">MAGNETIC PICTURE</text>
<text x="65.7" y="125.9">HANGING POST PRT</text>
<text x="65.7" y="130">A r00</text>
<text x="65.7" y="135.3">MINAMALIST</text>
<text x="56.3" y="141.5">2</text>
<text x="65.7" y="139.4">MAGNETIC PICTURE</text>
<text x="65.7" y="143.5">HANGING POST PRT</text>
<text x="65.7" y="147.6">B r00</text>
<text x="65.7" y="153">MINAMALIST</text>
<text x="56.3" y="159.1">3</text>
<text x="65.7" y="157.1">MAGNETIC PICTURE</text>
<text x="65.7" y="161.2">HANGING POST PRT</text>
<text x="65.7" y="165.3">C r00</text>
</g>
</svg>
